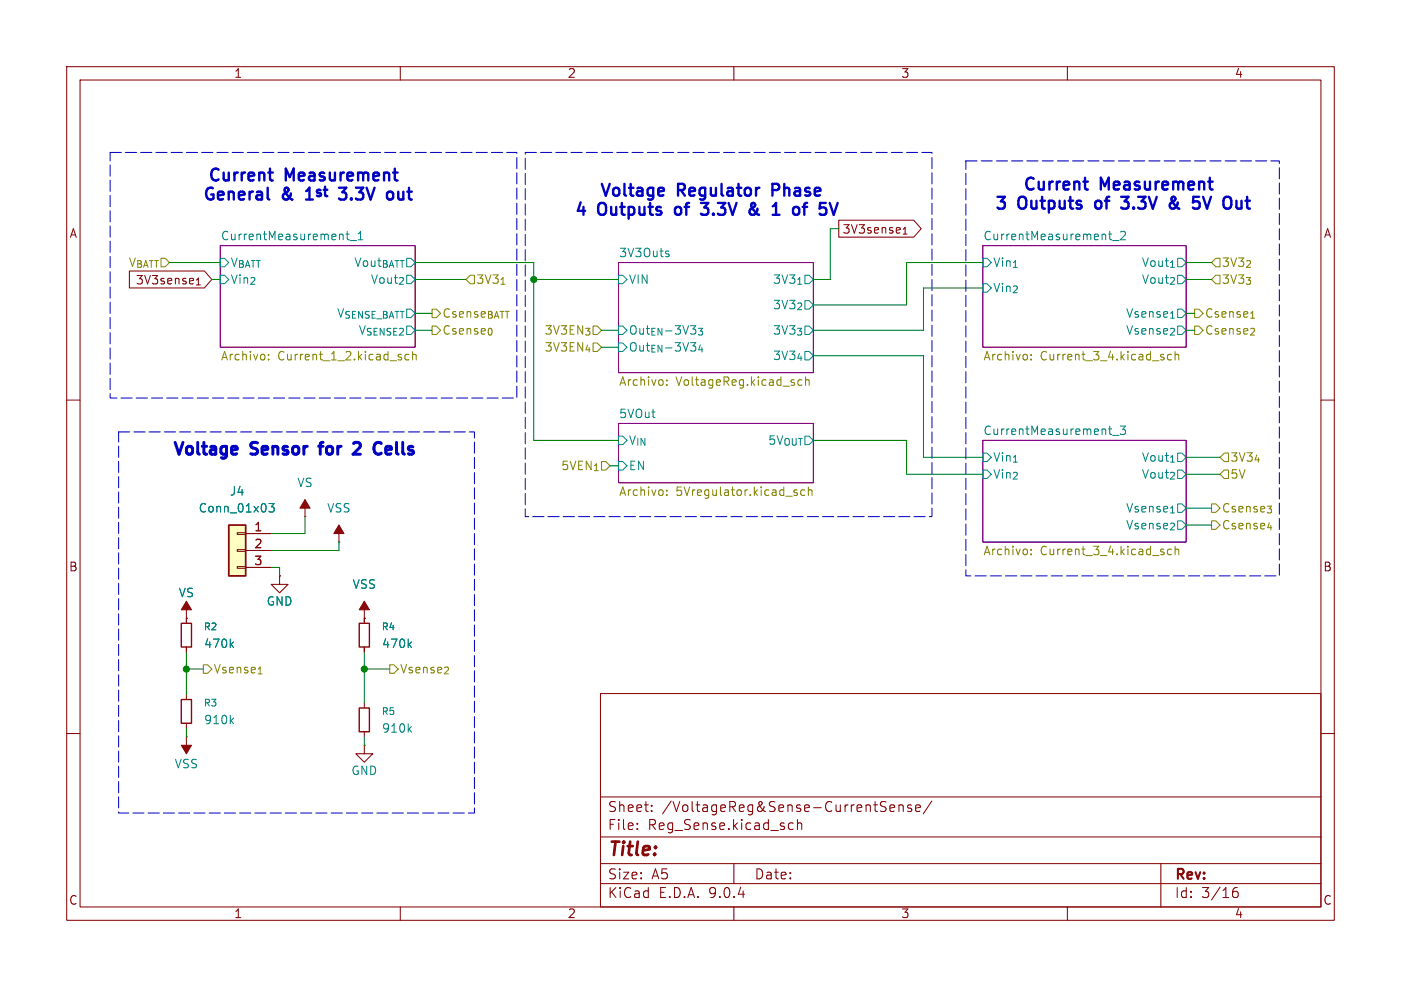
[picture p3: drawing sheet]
<svg xmlns="http://www.w3.org/2000/svg" width="210mm" height="148mm" viewBox="0 0 210 148" stroke-linecap="round" stroke-linejoin="round" font-family="sans-serif">
<g fill="none" stroke="#840000" stroke-width=".15">
<path d="M10 10h190v128h-190zM12 12h186v124h-186zM60 10v2M110 10v2M160 10v2M10 60h2M198 60h2M27.9 92.7h.1M27.9 90.2v3.3M27.9 97v.8M41.9 86.4v1.2h1.3l-1.3 1.3-1.3-1.3h1.3M41.9 86.4h.1"/>
<path d="M54.6 92.7h.1M54.6 90.2v3.3M54.6 97v.8M10 110h2M27.9 110.5h.1M27.9 104.1v.8M27.9 108.5v.7M27.9 110.5v2.5M54.6 111.8v1.2h1.3l-1.3 1.3-1.3-1.3h1.3M54.6 111.8h.1M54.6 105.4v.8M54.6 109.7v.8"/>
<path d="M90 104h108v32h-108zM90 119.5h108M198 110h2M60 136v2M90 132.5h108M90 129.5h108M90 125.5h108M95.5 124.2v.2M95.5 123.5v.1M97.7 121.5v.2M97.7 120.8v.1M110 136v2"/>
<path d="M110 129.5v3M118.5 123.4l.4 .1M118.9 124.3l-.4 .1M119.5 123.5a.37 .37 0 0 1 .7 .1v.8M119.5 122.9v1.5M133.4 121.2l.7-.2-.1-.2-.4-.1-.2 .2 .1 .7h.5M134.7 120.8a.37 .37 0 0 1 .7 .1v.8M134.7 120.7v1M136.6 120.8l-.4-.1-.2 .2 .1 .2 .5 .2v.3h-.6M137.2 121.2l.8-.2-.1-.2-.4-.1-.3 .2 .1 .7h.6M139.7 120.1l-1.3 1.9M160 136v2"/>
<path d="M174 129.5v6.5M184.8 133.9l.2-.2h.5l.1 .2v.4l-.3 .3-.4-.1-.1-.2M185.5 133.1a.59 .59 0 0 0-.7 .6"/>
</g>
<path d="M33 36.8h29.2v15.3h-29.2zM92.7 39.4h29.2v16.5h-29.2zM147.3 36.8h30.5v15.3h-30.5zM92.7 63.5h29.2v8.9h-29.2zM147.3 66h30.5v15.3h-30.5z" fill="none" stroke="#840084" stroke-width=".15"/>
<g fill="none" stroke="#008484" stroke-width=".15">
<path d="M33 38.7h.7l.6 .7-.6 .6h-.7zM51.9 35.1h.5M52 34.7v1.1l.4 .2M52.5 36.1h.9M53.7 36h.7M53.7 35l.3-.3v1.3M100.1 38.1l.2 .2-.2 .2M100.1 37.6l.1 .1M147.3 38.7h.7l.6 .7-.6 .6h-.7zM166.2 35.1h.5M166.4 35.9l.3 .1M166.8 36.1h.9"/>
<path d="M168 34.8l.5-.1 .1 .1 .1 .2-.8 1h.8M33 41.3h.7l.6 .6-.6 .6h-.7zM92.7 41.3h.6l.7 .6-.7 .6h-.6zM92.7 48.9h.6l.7 .6-.7 .7h-.6zM92.7 51.4h.6l.7 .7-.7 .6h-.6zM147.3 42.5h.7l.6 .7-.6 .6h-.7zM92.7 69.2h.6l.7 .7-.7 .6h-.6zM92.7 65.4h.6l.7 .6-.7 .7h-.6zM147.3 67.9h.7l.6 .7-.6 .6h-.7zM147.3 70.5h.7l.6 .6-.6 .7h-.7zM166.2 64.3h.5M166.5 65.2h.2"/>
<path d="M166.8 65.3h.9M167.9 63.9h.8l-.4 .5 .3 .1v.5l-.1 .2h-.4l-.2-.2M34.6 96.6l.4 .5M35 96.3l-.5 .4M61.3 96.6l.4 .5M61.7 96.3l-.5 .4M34.6 108l.4 .5M35 107.7l-.5 .5M61.3 109.3l.4 .5M61.7 109l-.5 .4"/>
</g>
<g fill="none" stroke="#848400" stroke-width=".15">
<path d="M40.3 53.9v.1M40.3 53.2v.1M61.3 53.2l-.4-.1-.2 .3v.3l.1 .2h.5M61.8 53.3l.2-.2 .3 .1 .1 .8M61.8 52.7v1.3M99.9 57.7v.1M99.9 57v.1M120.2 57l-.4-.1-.2 .3v.3l.1 .2h.5M120.8 57.1l.1-.2 .3 .1 .1 .8M120.8 56.5v1.3M154.6 53.9v.1M154.6 53.2v.1"/>
<path d="M175.6 53.2l-.4-.1-.2 .3v.3l.1 .2h.5M176.1 53.3l.2-.2 .3 .1 .1 .8M176.1 52.7v1.3M99.9 73.5v.1M99.9 74.2v.1M119.2 73.9h.3v.2l-.1 .2h-.3M119.2 73.5h.3M120.6 73.5h-.3l-.3 .2v.4l.1 .1h.5M121.2 73.6l.2-.1h.3v.8M121.2 73v1.3M154.6 82.4v.1M154.6 83.1v.1"/>
<path d="M175.6 82.4l-.4-.1-.2 .3v.3l.1 .2h.5M176.1 81.9v1.3M176.1 82.5l.2-.2 .3 .1 .1 .8"/>
</g>
<path d="M27.2 93.5h1.5v3.5h-1.5zM53.8 93.5h1.6v3.5h-1.6zM27.2 104.9h1.5v3.6h-1.5zM53.8 106.2h1.6v3.5h-1.6z" fill="none" stroke="#840000" stroke-width=".2"/>
<g fill="#840000" stroke="#840000" stroke-width=".15">
<path d="M27.2 111.8h1.5l-.8 1.2z"/>
<path d="M27.9 90.2l.8 1.2h-1.5z"/>
<path d="M54.6 90.2l.8 1.2h-1.6z"/>
</g>
<path d="M34.3 78.7h2.5v7.7h-2.5z" fill="#ffffc2"/>
<path d="M34.3 78.7h2.5v7.7h-2.5z" fill="none" stroke="#840000" stroke-width=".25"/>
<g fill="none" stroke="#840000" stroke-width=".15">
<path d="M125.7 33h11.3l1.1 1.3-1.1 1.3h-11.3zM19.4 40.6h11.2l1.1 1.3-1.1 1.3h-11.2zM35.6 79.9h1.2v.2h-1.2zM45.7 77.5h.1M45.7 74.9v2.6M50.8 78.7v2.6M27.9 92.7h.1M27.9 92.7v.8M27.9 97v.8M35.6 82.4h1.2v.3h-1.2zM35.6 85h1.2v.2h-1.2zM36.8 80h3.8"/>
<path d="M36.8 82.6h3.8M36.8 85.1h3.8M41.9 86.4h.1M50.8 81.3h.1M54.6 92.7h.1M54.6 92.7v.8M54.6 97v.8"/>
</g>
<path d="M40.3 75.5h.8l-.4 .5 .3 .1v.6l-.1 .1h-.4l-.2-.1M34.6 96.6l.4 .5M35 96.3l-.5 .4M61.3 96.6l.4 .5M61.7 96.3l-.5 .4" fill="none" stroke="#008484" stroke-width=".15"/>
<g fill="#840000" stroke="#840000" stroke-width=".15">
<path d="M50.8 78.7l.8 1.3h-1.6z"/>
<path d="M45.7 74.9l.8 1.3h-1.5z"/>
</g>
<path d="M182.2 38.7h.7v1.3h-.7l-.6-.6zM64.8 48.9h.6l.6 .6-.6 .7h-.6zM69.8 41.9l.7-.6h.6v1.2h-.6zM179.1 46.4h.6l.6 .6-.6 .6h-.6zM179.1 48.9h.6l.6 .6-.6 .7h-.6zM182.2 41.3h.7v1.2h-.7l-.6-.6zM181.6 78.1h.6l.7 .6-.7 .7h-.6zM181.6 75.6h.6l.7 .6-.7 .6h-.6zM183.5 70.5h.6v1.3h-.6l-.6-.7zM183.5 67.9h.6v1.3h-.6l-.6-.6zM30.5 99.7h.6l.6 .6-.6 .7h-.6zM58.4 99.7h.7l.6 .6-.6 .7h-.7z" fill="none" stroke="#848400" stroke-width=".15"/>
<g fill="none" stroke="#008400" stroke-width=".15">
<path d="M25.4 39.4h7.6M62.2 39.4h17.8v26.6h12.7M125.7 34.3h-1.2v7.6h-2.6M147.3 39.4h-11.4v6.3h-14M177.8 39.4h3.8M31.7 41.9h1.3M62.2 49.5h2.6M62.2 41.9h7.6M80 41.9h12.7M90.2 49.5h2.5M90.2 52.1h2.5M121.9 53.3h16.5v15.3h8.9"/>
<path d="M147.3 43.2h-8.9v6.3h-16.5M177.8 49.5h1.3M177.8 41.9h3.8M177.8 47h1.3M45.7 77.5v2.5h-5.1M91.4 69.9h1.3M121.9 66h14v5.1h11.4M177.8 71.1h5.1M177.8 78.7h3.8M177.8 76.2h3.8M177.8 68.6h5.1M27.9 97.8v6.3"/>
<path d="M40.6 85.1h1.3v1.3M50.8 81.3v1.3h-10.2M54.6 97.8v7.6M27.9 100.3h2.6M27.9 109.2v1.3M54.6 110.5v1.3M54.6 100.3h3.8"/>
</g>
<g fill="none" stroke="#0000c2" stroke-width=".36">
<path d="M40.1 28.1v1.6l.3 .2M40.2 25.9h.7M40.6 27l.3 .1M45.9 29.9h1M46.1 28.6l-.2 .1M58.2 28.8a.48 .48 0 0 1 .7 .3v.5a.48 .48 0 0 1-.7 .2M58.9 25.9h.7M59.4 27.1h.2M99.3 28.2h.1l.1 .4-.8 .2M99.4 29.3h-.1M105.1 32l.2 .2h.5M112.5 31.4h-.1"/>
<path d="M112.9 31.4l.8 .8M113.5 31.3a.77 .77 0 0 1-1 .8l-.1-.1M120.3 31h.7M120.6 30.7v1.5M162.4 27.2h.7M162.7 28.3l.4 .1M168.1 31.1l.2 .2h.5M169.2 29.5l-.6 .7h.2M175.6 29.9l.3 .5 .8 .9M176.2 29.8l-.2 .3-.6 .4M176.5 30.4a.77 .77 0 0 1-1 .8l-.1-.1M180.3 29.5l.6 1.8"/>
<path d="M181.1 27.2h.7M181.6 28.4h.2M186.1 31.1a.48 .48 0 0 1-.7 .1M186.1 30.1v1.2"/>
</g>
<path d="M35.3 66.9l.2 .1 .1 .4-.9 .1M35.5 68l-.2 .1M47.8 66.9h.6M48.3 66.3l-.3 .3v1.5M53.1 66.4l.6-.1a.48 .48 0 0 1 .2 .8l-1 1h1.1M58.4 66.9h-.3l-.3 .3 .1 .8 .5 .1M58.7 67.4l-.9 .1" fill="none" stroke="#0000c2" stroke-width=".44"/>
<path d="M16.5 22.9h61v36.8h-61zM78.7 22.9h61v54.6h-61zM144.8 24.1h47v62.3h-47zM17.8 64.8h53.3v57.1h-53.3z" fill="none" stroke="#0000c2" stroke-width=".15" stroke-dasharray="1.7 .6"/>
<g fill="#008400" stroke="#008400" stroke-width=".15">
<circle cx="27.9" cy="100.3" r=".46"/>
<circle cx="80" cy="41.9" r=".46"/>
<circle cx="54.6" cy="100.3" r=".46"/>
</g>
<text font-size="2.8" fill="#840000" x="91" y="128.9">Title:</text>
<g font-size="2.5" fill="#0000c2">
<text x="31" y="27.7">Current</text>
<text x="42.8" y="27.7">Measurement</text>
<text x="89.7" y="30">Voltage</text>
<text x="101.6" y="30">Regulator</text>
<text x="116.4" y="30">Phase</text>
<text x="153.1" y="29">Current</text>
<text x="164.9" y="29">Measurement</text>
<text x="30.2" y="30.5">General</text>
<text x="42.3" y="30.5">&amp;</text>
<text x="46.6" y="30.5">1^{st}</text>
<text x="52.3" y="30.5">3.3V</text>
<text x="60.2" y="30.5">out</text>
<text x="85.9" y="32.8">4</text>
<text x="89.7" y="32.8">Outputs</text>
<text x="101.9" y="32.8">of</text>
<text x="106.6" y="32.8">3.3V</text>
<text x="114.4" y="32.8">&amp;</text>
<text x="118.7" y="32.8">1</text>
<text x="122.4" y="32.8">of</text>
<text x="148.9" y="31.9">3</text>
<text x="152.7" y="31.9">Outputs</text>
<text x="164.9" y="31.9">of</text>
<text x="169.6" y="31.9">3.3V</text>
<text x="177.4" y="31.9">&amp;</text>
<text x="181.7" y="31.9">5V</text>
<text x="187" y="31.9">Out</text>
<text x="25.6" y="68.9">Voltage</text>
<text x="37.7" y="68.9">Sensor</text>
<text x="49" y="68.9">for</text>
<text x="55.1" y="68.9">2</text>
<text x="59.1" y="68.9">Cells</text>
</g>
<text font-size="2.5" fill="#840000" x="127.1" y="32.8">5V</text>
<g font-size="2.1" fill="#840000">
<text x="91" y="124.7">File:</text>
<text x="91" y="122">Sheet:</text>
<text x="97.1" y="124.7">Reg_Sense.kicad_sch</text>
<text x="99.2" y="122">/VoltageReg&amp;Sense-CurrentSense/</text>
<text x="91" y="134.9">KiCad</text>
<text x="91" y="132.1">Size:</text>
<text x="97.7" y="132.1">A5</text>
<text x="98.7" y="134.9">E.D.A.</text>
<text x="106.3" y="134.9">9.0.4</text>
<text x="113" y="132.1">Date:</text>
<text x="176" y="132.3">Rev:</text>
<text x="176" y="134.9">Id:</text>
<text x="180.1" y="134.9">3/16</text>
</g>
<g font-size="1.8" fill="#840000">
<text x="35" y="11.9">1</text>
<text x="85" y="11.9">2</text>
<text x="135" y="11.9">3</text>
<text x="185" y="11.9">4</text>
<text x="10.3" y="35.9">A</text>
<text x="126.2" y="35.2">3V3sense_{1}</text>
<text x="198.4" y="35.9">A</text>
<text x="20.2" y="42.9">3V3sense_{1}</text>
<text x="38" y="79.8">1</text>
<text x="38" y="82.3">2</text>
<text x="10.3" y="85.9">B</text>
<text x="38" y="84.8">3</text>
<text x="198.3" y="85.9">B</text>
<text x="10.3" y="135.9">C</text>
<text x="35" y="137.9">1</text>
<text x="85" y="137.9">2</text>
<text x="135" y="137.9">3</text>
<text x="185" y="137.9">4</text>
<text x="198.3" y="135.9">C</text>
</g>
<g font-size="1.8" fill="#848400">
<text x="19.2" y="40.2">V_{BATT}</text>
<text x="183.1" y="40.2">3V3_{2}</text>
<text x="71.3" y="42.8">3V3_{1}</text>
<text x="180.5" y="47.9">Csense_{1}</text>
<text x="183.1" y="42.8">3V3_{3}</text>
<text x="66.2" y="50.4">Csense_{0}</text>
<text x="81.5" y="52.9">3V3EN_{4}</text>
<text x="81.5" y="50.4">3V3EN_{3}</text>
<text x="180.5" y="50.4">Csense_{2}</text>
<text x="33" y="54.4">Archivo:</text>
<text x="41.6" y="54.4">Current_1_2.kicad_sch</text>
<text x="92.7" y="58.2">Archivo:</text>
<text x="101.3" y="58.2">VoltageReg.kicad_sch</text>
<text x="147.3" y="54.4">Archivo:</text>
<text x="155.9" y="54.4">Current_3_4.kicad_sch</text>
<text x="84" y="70.7">5VEN_{1}</text>
<text x="184.3" y="72">5V</text>
<text x="184.3" y="69.4">3V3_{4}</text>
<text x="92.7" y="74.7">Archivo:</text>
<text x="101.3" y="74.7">5Vregulator.kicad_sch</text>
<text x="183.1" y="77.1">Csense_{3}</text>
<text x="147.3" y="83.6">Archivo:</text>
<text x="155.9" y="83.6">Current_3_4.kicad_sch</text>
<text x="183.1" y="79.6">Csense_{4}</text>
<text x="31.9" y="101.2">Vsense_{1}</text>
<text x="59.9" y="101.2">Vsense_{2}</text>
</g>
<g font-size="1.8" fill="#008484">
<text x="33" y="36.1">CurrentMeasurement_1</text>
<text x="34.5" y="40.2">V_{BATT}</text>
<text x="53" y="40.2">Vout_{BATT}</text>
<text x="92.7" y="38.7">3V3Outs</text>
<text x="147.3" y="36.1">CurrentMeasurement_2</text>
<text x="148.8" y="40.2">Vin_{1}</text>
<text x="171" y="40.2">Vout_{1}</text>
<text x="34.5" y="42.8">Vin_{2}</text>
<text x="55.4" y="42.8">Vout_{2}</text>
<text x="94.2" y="42.8">VIN</text>
<text x="115.7" y="42.8">3V3_{1}</text>
<text x="115.7" y="46.6">3V3_{2}</text>
<text x="148.8" y="44">Vin_{2}</text>
<text x="168.6" y="47.9">Vsense_{1}</text>
<text x="171" y="42.8">Vout_{2}</text>
<text x="53.6" y="50.4">V_{SENSE2}</text>
<text x="94.2" y="50.4">Out_{EN}-3V3_{3}</text>
<text x="94.2" y="52.9">Out_{EN}-3V3_{4}</text>
<text x="115.7" y="50.4">3V3_{3}</text>
<text x="168.6" y="50.4">Vsense_{2}</text>
<text x="115.7" y="54.2">3V3_{4}</text>
<text x="92.7" y="62.8">5VOut</text>
<text x="147.3" y="65.3">CurrentMeasurement_3</text>
<text x="94.2" y="70.7">EN</text>
<text x="94.2" y="66.9">V_{IN}</text>
<text x="115" y="66.9">5V_{OUT}</text>
<text x="148.8" y="69.4">Vin_{1}</text>
<text x="148.8" y="72">Vin_{2}</text>
<text x="171" y="69.4">Vout_{1}</text>
<text x="171" y="72">Vout_{2}</text>
<text x="29.7" y="77.1">Conn_01x03</text>
<text x="34.4" y="74.5">J4</text>
<text x="44.5" y="73.3">VS</text>
<text x="48.9" y="77.1">VSS</text>
<text x="168.6" y="77.1">Vsense_{1}</text>
<text x="168.6" y="79.6">Vsense_{2}</text>
<text x="26.7" y="89.8">VS</text>
<text x="52.8" y="88.5">VSS</text>
<text x="39.9" y="91">GND</text>
<text x="30.5" y="97.4">470k</text>
<text x="57.2" y="97.4">470k</text>
<text x="30.5" y="108.8">910k</text>
<text x="57.2" y="110.1">910k</text>
<text x="26.1" y="115.4">VSS</text>
<text x="52.6" y="116.4">GND</text>
</g>
<text font-size="1.8" fill="#008400" x="50.4" y="47.9">V_{SENSE_BATT} Csense_{BATT}</text>
<g font-size="1.4" fill="#008484">
<text x="30.4" y="94.7">R2</text>
<text x="57.1" y="94.7">R4</text>
<text x="30.4" y="106.1">R3</text>
<text x="57.1" y="107.4">R5</text>
</g>
</svg>
